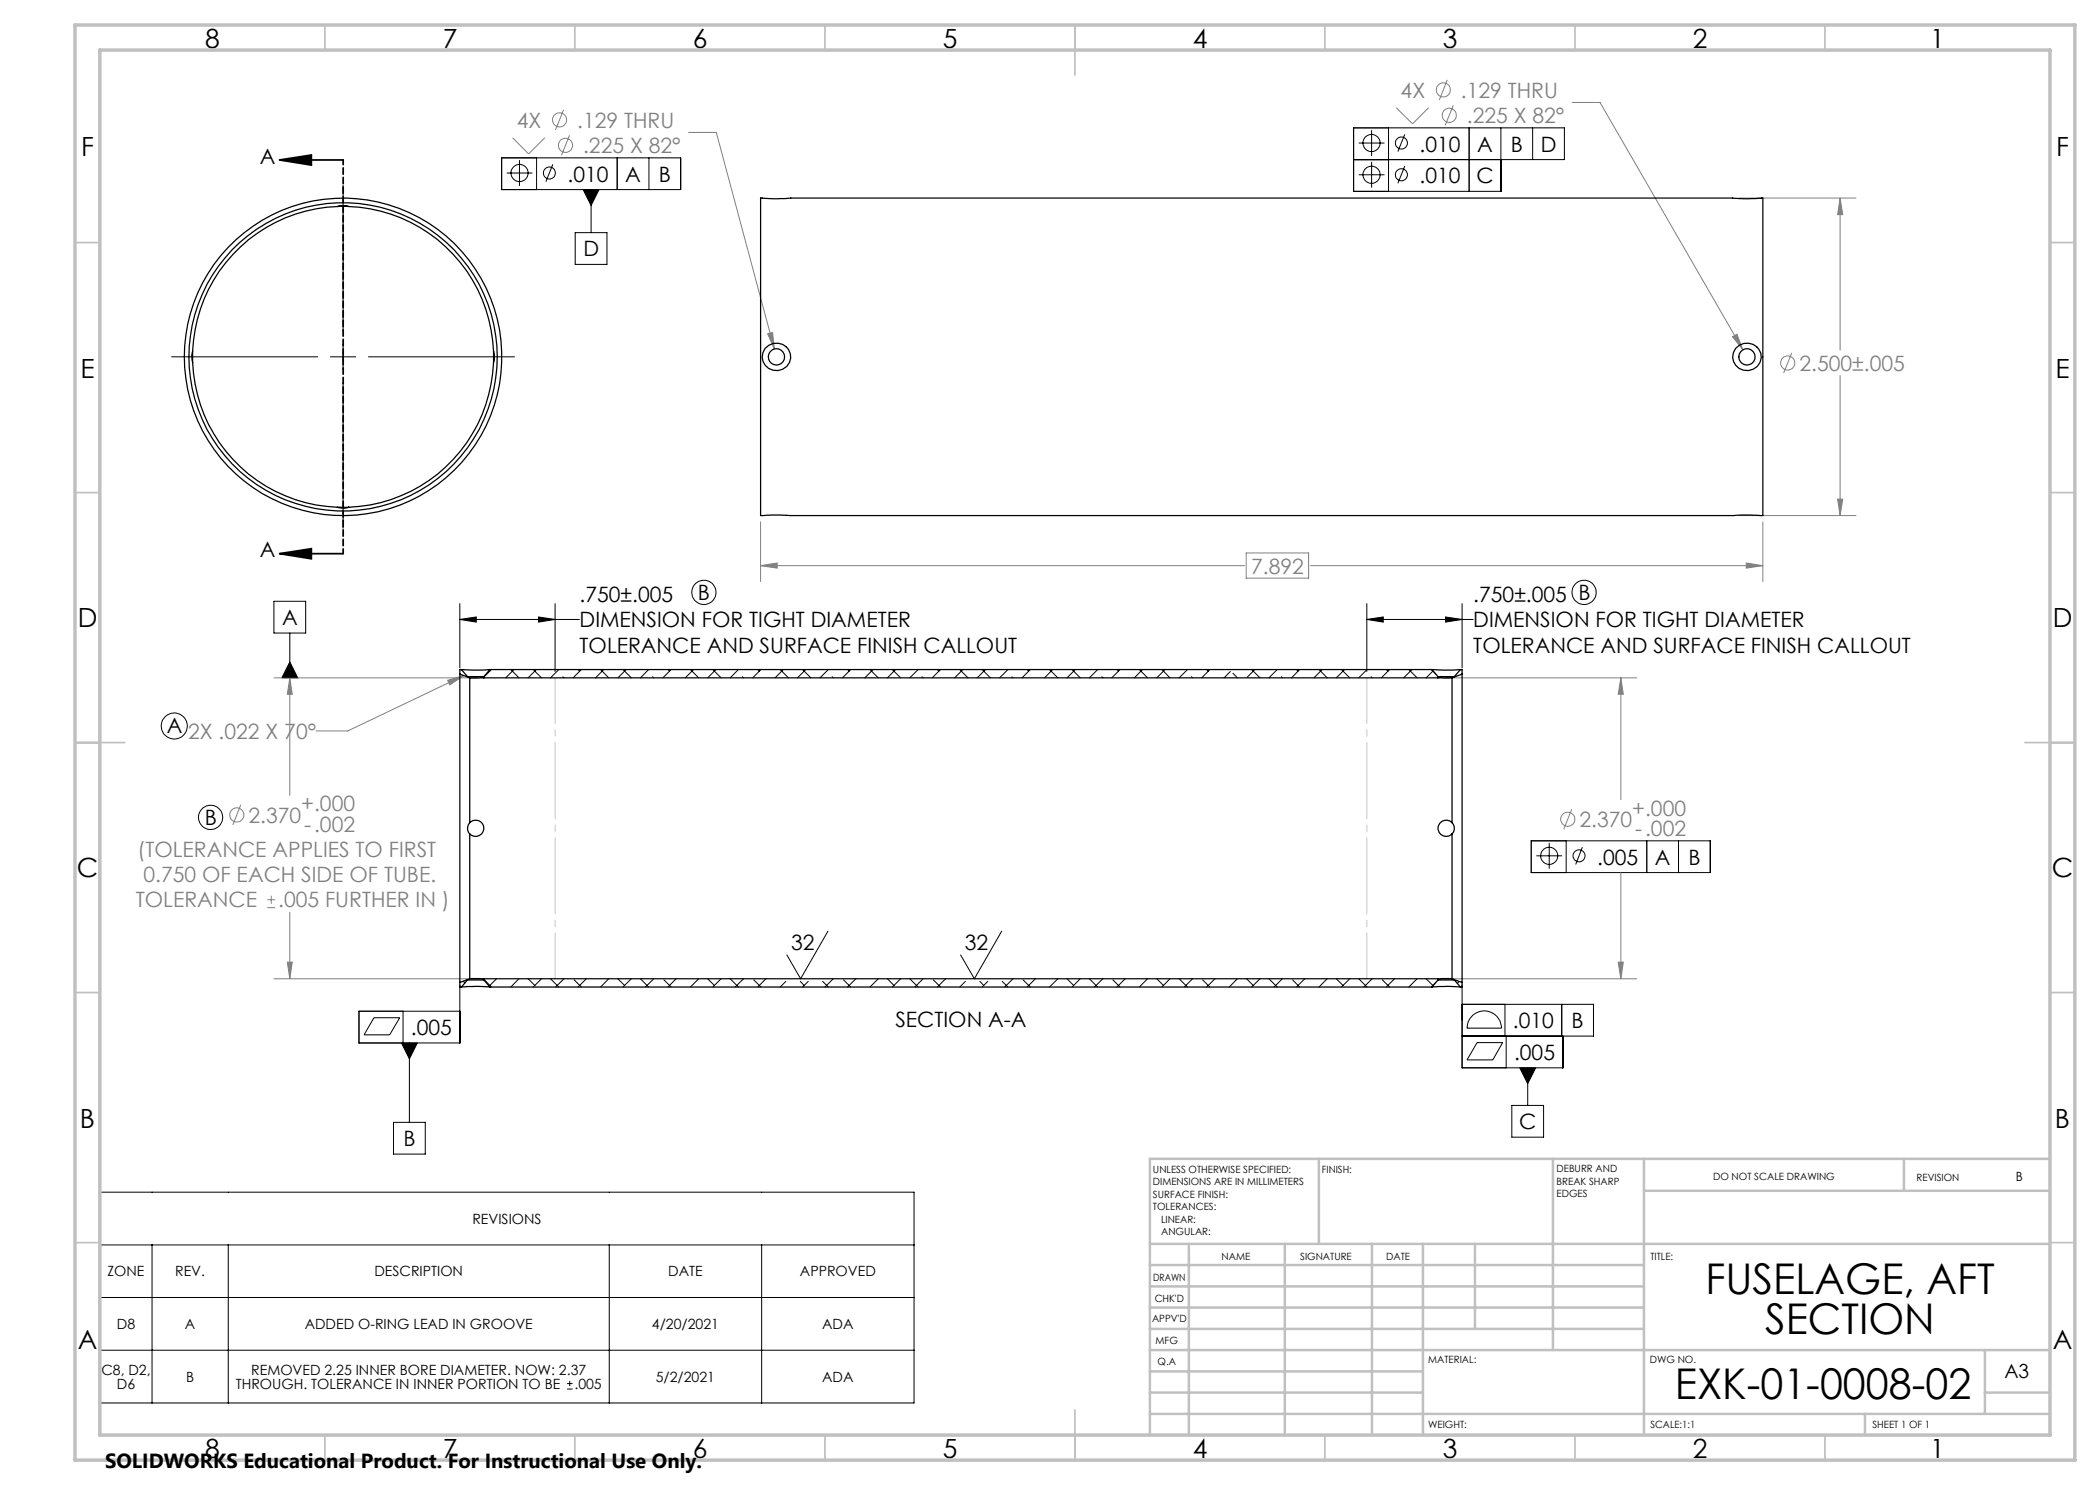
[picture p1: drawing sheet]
<svg xmlns="http://www.w3.org/2000/svg" width="420mm" height="297mm" viewBox="0 0 420 297" stroke-linecap="round" stroke-linejoin="round" font-family="sans-serif">
<g fill="none" stroke="#808080" stroke-width=".2">
<path d="M289.5 16l-1.6 4M102.5 27.5l3.2 3.3 3.3-3.3M112.7 22l-1.6 4M113.9 27.1l-1.6 4M137.7 26.5h5.6l11.6 43.3M279.3 21.6l3.2 3.2 3.2-3.2M290.7 21.1l-1.7 4M314.5 20.5h5.5l28.6 49.5M347.8 39.6h23.4M368 39.6v30.4M368 39.6l.5 3.3h-1zM153.5 66.7l1-.2 .4 3.3z"/>
<path d="M346.5 67.3l.9-.5 1.2 3.2zM358.4 70.6l-1.7 4M368 75.1v28M367.5 99.8h1l-.5 3.3zM152.1 104.4v11.9M152.1 113.1h96.8M152.1 113.1l3.3-.5v1zM249.2 110.6h12.5v5h-12.5zM262.1 113.1h90.5M347.8 103.1h23.4M349.3 112.6l3.3 .5-3.3 .5zM352.6 104.4v11.9"/>
<path d="M54.8 135.6h40.7M58 135.6v23.5M58 135.6l.5 3.2h-1zM89.5 136.1l3.2-1-2.7 1.9zM92.7 135.1l-23.1 11.1h-6.4M288.9 135.6h38.4M324.2 135.6v24.3M324.2 135.6l.5 3.2h-1.1zM48.2 161l-1.6 4M53.4 179.9h1.6M54.3 179.1v1.7M314.4 161.8l-1.7 4.1"/>
<path d="M324.2 174.5v21.3M53.4 181.5h1.6M54.8 195.8h40.7M57.5 192.4h1l-.5 3.4zM58 182.5v13.3M288.9 195.8h38.4M323.6 192.4h1.1l-.5 3.4z"/>
<circle cx="288.7" cy="18" r="1.42"/>
<circle cx="111.9" cy="24" r="1.41"/>
<circle cx="113.1" cy="29.1" r="1.41"/>
<circle cx="289.8" cy="23.1" r="1.42"/>
<circle cx="357.5" cy="72.6" r="1.41"/>
<circle cx="47.4" cy="163" r="1.4"/>
<circle cx="313.6" cy="163.8" r="1.41"/>
</g>
<g fill="none" stroke="#000" stroke-width=".2">
<path d="M68.6 37.1v29.2M100.3 31.6h35.8v6.3h-35.8zM101.4 34.6h5.1M103.9 32v5.2M107.3 31.6v6.3M110.6 32.9l-1.4 3.4M116.6 37.9h3.2l-1.6 3.2zM118.2 37.9v8.6M123.4 31.6v6.3M129.8 31.6v6.3M271.7 28.6h5.2M271.7 35h5.2"/>
<path d="M274.3 26v5.2M274.3 32.4v5.1M277.7 25.6v12.7M281 26.9l-1.4 3.4M281 33.2l-1.4 3.5M293.8 25.6v12.7M300.2 25.6v12.7h-29.5v-12.7h42.2v6.3h-42.2M306.5 25.6v6.3M115 46.5h6.4v6.4h-6.4zM34.3 71.4h29.2M66.1 71.4h5.1M68.6 68.8v5.1"/>
<path d="M68.6 76.4v29.3M73.7 71.4h29.2M54.8 120.3h6.3v6.3h-6.3zM58 126.6v9M58 132.4l1.5 3.2h-3.1zM92 123.9l3.3-.5v1zM92 120.7v12.9M92 123.9h23.9M107.7 123.4l3.3 .5-3.3 .5zM111 120.7v13.6M273.4 123.9l3.2-.5v1zM273.4 123.9h21.2"/>
<path d="M273.4 120.7v13.6M289.1 123.4l3.3 .5-3.3 .5zM292.4 120.7v12.9M306.2 168.2h35.9v6.3h-35.9zM307.3 171.2h5.1M309.8 168.6v5.1M313.2 168.2v6.3M316.5 169.4l-1.4 3.5M329.4 168.2v6.3M335.7 168.2v6.3M92 197v11.6h-20.2v-6.4h20.2M165.6 186.2l-5.5 9.6-2.7-4.8"/>
<path d="M200.3 186.2l-5.4 9.6-2.8-4.8M292.4 197v16.6h20.2v-6.4M74.8 203.5h5.1l-2 3.5h-5.1zM80.3 208.6h3.2l-1.6 3.2zM80.6 202.2v6.4M81.9 208.6v15.9M292.4 200.9h26.3v6.3h-26.3M294.4 203.2a3.4 3.4 0 0 1 3.7-.8 3.4 3.4 0 0 1 2.2 3.2h-6.9a3.3 3.3 0 0 1 1-2.4zM295.4 208.5h5.1l-1.9 3.5h-5.2zM301 200.9v6.3M301.2 207.2v6.4M304 213.6h3.1l-1.6 3.1z"/>
<path d="M305.5 213.6v7.5M312.3 200.9v6.3M20 238.4h162.8v42.2h-162.8zM78.7 224.5h6.4v6.3h-6.4zM302.4 221.1h6.3v6.3h-6.3zM20 249h162.8M20 259.5h162.8M30.4 249v31.6M45.6 249v31.6M121.8 249v31.6M152.3 249v31.6M20 270h162.8"/>
<path d="M113.4 277.8h1.1M113.4 276.7h1.1M113.9 276.2v1"/>
<circle cx="103.9" cy="34.6" r="1.71"/>
<circle cx="109.9" cy="34.6" r="1.2"/>
<circle cx="274.3" cy="28.6" r="1.71"/>
<circle cx="274.3" cy="35" r="1.71"/>
<circle cx="280.3" cy="28.6" r="1.2"/>
<circle cx="280.3" cy="34.9" r="1.2"/>
<circle cx="140.8" cy="118.5" r="2.42"/>
<circle cx="316.8" cy="118.5" r="2.42"/>
<circle cx="34.9" cy="145.2" r="2.59"/>
<circle cx="42.1" cy="163.5" r="2.42"/>
<circle cx="309.8" cy="171.2" r="1.71"/>
<circle cx="315.8" cy="171.2" r="1.19"/>
</g>
<path d="M55.9 32l6.4-1v2zM55.9 32h12.7M55.9 110.7l6.4-1v2.1zM55.9 110.7h12.7" fill="none" stroke="#000" stroke-width=".35"/>
<path d="M68.6 32v78.7" fill="none" stroke="#000" stroke-width=".35" stroke-dasharray="1.3 .6" stroke-dashoffset=".3"/>
<path d="M111 135.5v60.2M273.4 135.5v60.2" fill="none" stroke="#c0c0c0" stroke-width=".2" stroke-dasharray="15.2 1.3 1.3 1.3" stroke-dashoffset="6.1"/>
<g fill="none" stroke="#c0c0c0" stroke-width=".35">
<path d="M65 5v5M115 5v5M165 5v5M215 5v10M265 5v5M315 5v5M365 5v5M15 48.5h5M410 48.5h5M15 98.5h5M410 98.5h5M15 148.5h10"/>
<path d="M405 148.5h10M15 198.5h5M410 198.5h5M15 248.5h5M410 248.5h5M65 287v5M115 287v5M165 287v5M215 282v10M265 287v5M315 287v5M365 287v5"/>
</g>
<g fill="none" stroke="#c0c0c0" stroke-width=".5">
<path d="M263.8 231.8v17M310.6 231.8v38.2M328.8 231.8v55.2M328.8 238.2h81.2M380.8 231.8v6.4M410 231.8h-180v55.2M230 248.8h180M230 257.3h98.8M230 253h98.8M237.8 248.8v38.2M257 248.8v38.2M274.4 248.8v38.2"/>
<path d="M284.6 248.8v38.2M295 248.8v17M230 265.8h98.8M230 261.5h98.8M230 278.5h54.6M230 274.3h54.6M230 270h180M397 278.5h13M397 270v12.8M230 282.8h180M373 282.8v4.2"/>
</g>
<path d="M15 5h400v287h-400zM20 10h390v277h-390z" fill="none" stroke="#c0c0c0" stroke-width=".7"/>
<g fill="#000">
<path d="M55.9 32l6.4-1v2zM55.9 110.7l6.4-1v2.1z"/>
<path d="M92 123.9l3.3-.5v1zM107.7 123.4l3.3 .5-3.3 .5zM273.4 123.9l3.2-.5v1zM289.1 123.4l3.3 .5-3.3 .5z"/>
<path d="M80.3 208.6l1.6 3.2 1.6-3.2zM58 132.4l-1.6 3.2h3.1zM304 213.6l1.5 3.1 1.6-3.1zM116.6 37.9l1.6 3.2 1.6-3.2z"/>
</g>
<path d="M324.2 135.6l.5 3.2h-1.1zM323.6 192.4h1.1l-.5 3.4zM58 135.6l.5 3.2h-1zM57.5 192.4h1l-.5 3.4zM89.5 136.1l3.2-1-2.7 1.9zM153.5 66.7l1.4 3.1-.4-3.3zM368 39.6l.5 3.3h-1zM367.5 99.8h1l-.5 3.3zM152.1 113.1l3.3-.5v1zM349.3 112.6l3.3 .5-3.3 .5zM346.5 67.3l2.1 2.7-1.2-3.2z" fill="#808080"/>
<g fill="none" stroke="#000" stroke-width=".25">
<path d="M152.1 39.6l2.5 .2 3.6-.2h188.4l3.1 .2 2.9-.2v63.5l-2.4-.1-3.3 .1h-189l-3.7-.1-2.1 .1zM67.5 41.3h2.2M38.5 70.3v2.2M98.7 70.2a30.2 30.2 0 0 0-30.9-29 30.5 30.5 0 0 0-29.4 29.5 30.3 30.3 0 0 0 29.1 30.8M98.7 70.2l.2 .8a33.8 33.8 0 0 1-5.6 17.5 30.5 30.5 0 0 1-23.9 13.1h-1l-.9-.1M98.7 70.2v2.3M67.5 101.5h2.3M92 134.8v61.7M92 134.8l1.5 .6M92.3 133.9l2.2 .1 3.5-.1M92.3 133.9h-.3v.9M92.3 133.9l1.2 1.4"/>
<path d="M93.5 135.3h3.3M93.5 135.4l.4 .2M93.5 135.3v.1M93.9 135.6v28.9M93.9 135.6h2.9M96.8 135.6h190.8M96.8 135.3v.3M98 133.9h188.4M98 133.9l-1.2 1.4M286.4 133.9l2.2 .1 3.5-.1M286.4 133.9l1.2 1.4M287.6 135.3h3.3"/>
<path d="M287.6 135.6h2.8M287.6 135.3v.3M290.4 135.6v28.9M290.9 135.4l-.5 .2M290.9 135.3v.1M292.1 133.9h.3v.9M292.1 133.9l-1.2 1.4M292.4 134.8v61.7M292.4 134.8l-1.5 .6M93.9 166.8v28.9M93.9 164.5a1.64 1.64 0 0 1 2.4 0 1.64 1.64 0 0 1 0 2.3 1.64 1.64 0 0 1-2.4 0M93.9 164.5a1.69 1.69 0 0 0 0 2.3"/>
<path d="M290.4 164.5a1.64 1.64 0 0 0-2.3 0 1.64 1.64 0 0 0 0 2.3 1.64 1.64 0 0 0 2.3 0M290.4 166.8v28.9M290.4 164.5a1.61 1.61 0 0 1 0 2.3M92 196.5v.9h.3M92.3 197.4l3.2-.1 2.5 .1M93.5 196h3.3M93.5 196l-1.2 1.4M93.5 195.9v.1M93.5 195.9l-1.5 .6M93.9 195.7l2.9 .1M93.9 195.7l-.4 .2M96.8 196l1.2 1.4"/>
<path d="M96.8 195.8h190.8M96.8 195.8v.2M98 197.4h188.4M286.4 197.4l3.2-.1 2.5 .1M287.6 196h3.3M287.6 196l-1.2 1.4M287.6 195.8v.2M290.4 195.7l-2.8 .1M290.4 195.7l.5 .2M290.9 196l1.2 1.4M290.9 195.9v.1M290.9 195.9l1.5 .6"/>
<path d="M292.4 196.5v.9h-.3"/>
<circle cx="68.6" cy="71.4" r="30.8"/>
<circle cx="68.6" cy="71.4" r="31.8"/>
<circle cx="155.3" cy="71.3" r="2.8"/>
<circle cx="155.3" cy="71.4" r="1.62"/>
<circle cx="349.4" cy="71.3" r="2.8"/>
<circle cx="349.4" cy="71.4" r="1.62"/>
</g>
<g fill="none" stroke="#000" stroke-width=".2">
<path d="M97.8 134.1l.2 .1M98.3 133.9l-1.5 1.5M102.2 133.9l1.6 1.7M102.8 133.9l-1.7 1.7M106.6 133.9l1.7 1.7M107.3 133.9l-1.7 1.7M111.8 133.9l-1.7 1.7M112.6 135.4l.2 .2M115.6 133.9l.3 .3M116.3 133.9l-1.7 1.7M120.1 133.9l1.6 1.7M120.8 133.9l-1.7 1.7"/>
<path d="M124.6 133.9l1.7 1.7M125.2 133.9l-1.6 1.7M129.7 133.9l-1.6 1.7M130.5 135.4l.2 .2M133.6 133.9l.3 .3M134.2 133.9l-1.6 1.7M138.1 133.9l1.6 1.7M138.7 133.9l-1.6 1.7M142.6 133.9l1.6 1.7M143.2 133.9l-1.7 1.7M147.7 133.9l-1.7 1.7M148.5 135.4l.2 .2"/>
<path d="M151.6 133.9l.3 .3M152.2 133.9l-1.7 1.7M156 133.9l1.7 1.7M156.7 133.9l-1.7 1.7M160.5 133.9l1.7 1.7M161.1 133.9l-1.6 1.7M165.7 133.9l-1.7 1.7M166.4 135.4l.3 .2M169.5 133.9l.3 .3M170.1 133.9l-1.6 1.7M174 133.9l1.6 1.7M174.6 133.9l-1.6 1.7"/>
<path d="M178.5 133.9l1.6 1.7M179.1 133.9l-1.6 1.7M183.6 133.9l-1.6 1.7M184.4 135.4l.2 .2M187.5 133.9l.3 .3M188.1 133.9l-1.7 1.7M191.9 133.9l1.7 1.7M192.6 133.9l-1.7 1.7M196.4 133.9l1.7 1.7M197.1 133.9l-1.7 1.7M201.6 133.9l-1.7 1.7M202.4 135.4l.2 .2"/>
<path d="M205.4 133.9l.3 .3M206.1 133.9l-1.7 1.7M209.9 133.9l1.7 1.7M210.5 133.9l-1.6 1.7M214.4 133.9l1.6 1.7M215.1 133.9l-1.7 1.7M219.5 133.9l-1.6 1.7M220.3 135.4l.3 .2M223.4 133.9l.3 .3M224 133.9l-1.6 1.7M227.9 133.9l1.6 1.7M228.5 133.9l-1.6 1.7"/>
<path d="M232.4 133.9l1.6 1.7M233 133.9l-1.6 1.7M237.5 133.9l-1.7 1.7M238.3 135.4l.2 .2M241.3 133.9l.4 .3M242 133.9l-1.7 1.7M246.1 134.3l-1.3 1.3M246.6 134.7l.9 .9M250.3 133.9l1.7 1.7M251 133.9l-1.6 1.5M255.4 133.9l-1.6 1.7M256.3 135.4l.2 .2"/>
<path d="M259.3 133.9l.3 .3M259.9 133.9l-1.6 1.7M263.8 133.9l1.6 1.7M264.4 133.9l-1.6 1.7M268.3 133.9l1.6 1.7M268.9 133.9l-1.6 1.7M273.4 133.9l-1.7 1.7M274.2 135.4l.2 .2M277.2 133.9l.4 .3M277.9 133.9l-1.6 1.7M281.8 133.9l1.6 1.7M282.4 133.9l-1.7 1.7"/>
<path d="M286.2 133.9l1 1M286.6 134.2l-1.4 1.4M92.6 196.2l.4 .4M96.9 196l1.4 1.4M99.3 195.8l-1.5 1.4M103.8 195.8l-1.6 1.6M105.6 195.8l1.4 1.3M108.3 195.8l-1.7 1.6M110.1 195.8l1.7 1.6M112.8 195.8l-1.7 1.6M114.8 196l1.5 1.4M117.3 195.8l-1.7 1.6"/>
<path d="M121.7 195.8l-1.6 1.6M123.6 195.8l1.3 1.3M126.3 195.8l-1.7 1.6M128.1 195.8l1.6 1.6M130.7 195.8l-1.6 1.6M132.8 196l1.4 1.4M135.2 195.8l-1.6 1.6M139.7 195.8l-1.6 1.6M141.5 195.8l1.4 1.3M144.2 195.8l-1.6 1.6M146 195.8l1.7 1.6M148.7 195.8l-1.7 1.6"/>
<path d="M150.7 196l1.5 1.4M153.2 195.8l-1.6 1.6M157.2 196.3l-1.2 1.1M160.1 196.3l.7 .8M161.6 196.3l-1.1 1.1M164.5 196.3l1.2 1.1M166.7 195.8l-1.7 1.6M168.7 196l1.4 1.4M171.2 195.8l-1.7 1.6M175.6 195.8l-1.6 1.6M177.5 195.8l1.3 1.3M180.1 195.8l-1.6 1.6"/>
<path d="M182 195.8l1.6 1.6M184.6 195.8l-1.6 1.6M186.7 196l1.4 1.4M189.1 195.8l-1.6 1.6M193.1 196.3l-1.2 1.1M196 196.3l.7 .8M197.6 196.3l-1.2 1.1M200.4 196.3l1.2 1.1M202.6 195.8l-1.7 1.6M204.6 196l1.5 1.4M207.1 195.8l-1.7 1.6M211.6 195.8l-1.7 1.6"/>
<path d="M213.4 195.8l1.3 1.3M216 195.8l-1.6 1.6M217.9 195.8l1.6 1.6M220.6 195.8l-1.7 1.6M222.6 196l1.4 1.4M225 195.8l-1.6 1.6M229.5 195.8l-1.6 1.6M231.4 195.8l1.3 1.3M234 195.8l-1.6 1.6M235.8 195.8l1.7 1.6M238.5 195.8l-1.6 1.6M240.5 196l1.5 1.4"/>
<path d="M243 195.8l-1.7 1.6M247.5 195.8l-1.6 1.6M249.3 195.8l1.3 1.3M252 195.8l-1.7 1.6M253.8 195.8l1.6 1.6M256.5 195.8l-1.7 1.6M258.5 196l1.4 1.4M260.9 195.8l-1.6 1.6M265.4 195.8l-1.6 1.6M267.3 195.8l1.3 1.3M269.9 195.8l-1.6 1.6M271.7 195.8l1.7 1.6"/>
<path d="M274.4 195.8l-1.6 1.6M276.5 196l1.4 1.4M278.9 195.8l-1.7 1.6M283.4 195.8l-1.6 1.6M285.2 195.8l1.4 1.3M287.2 196.4l-1 1M291.9 196.3l-.4 .4"/>
</g>
<g font-size="8.5">
<text x="341.1" y="258.8">FUSELAGE, AFT</text>
<text x="353" y="266.9">SECTION</text>
<text x="335" y="279.7">EXK-01-0008-02</text>
</g>
<g font-size="5.3">
<text x="41" y="9.5">8</text>
<text x="88.5" y="9.5">7</text>
<text x="138.5" y="9.5">6</text>
<text x="188.5" y="9.5">5</text>
<text x="238.5" y="9.5">4</text>
<text x="288.5" y="9.5">3</text>
<text x="338.5" y="9.5">2</text>
<text x="386" y="9.5">1</text>
<text x="16.2" y="31.3">F</text>
<text x="411.2" y="31.3">F</text>
<text x="16.1" y="75.5">E</text>
<text x="411.1" y="75.5">E</text>
<text x="15.5" y="125.5">D</text>
<text x="410.5" y="125.5">D</text>
<text x="15.4" y="175.5">C</text>
<text x="410.4" y="175.5">C</text>
<text x="16" y="225.5">B</text>
<text x="411" y="225.5">B</text>
<text x="15.5" y="269.8">A</text>
<text x="410.5" y="269.8">A</text>
<text x="41" y="291.5">8</text>
<text x="88.5" y="291.5">7</text>
<text x="138.5" y="291.5">6</text>
<text x="188.5" y="291.5">5</text>
<text x="238.5" y="291.5">4</text>
<text x="288.5" y="291.5">3</text>
<text x="338.5" y="291.5">2</text>
<text x="386" y="291.5">1</text>
</g>
<g font-size="4.2" fill="#808080">
<text x="280.1" y="19.5">4X</text>
<text x="292.2" y="19.5">.129 THRU</text>
<text x="103.4" y="25.5">4X</text>
<text x="115.4" y="25.5">.129 THRU</text>
<text x="293.4" y="24.6">.225 X 82°</text>
<text x="116.6" y="30.6">.225 X 82°</text>
<text x="359.9" y="74.1">2.500±.005</text>
<text x="250.2" y="114.7">7.892</text>
<text x="37.6" y="147.8">2X .022 X 70°</text>
<text x="49.7" y="164.5">2.370</text>
<text x="60.3" y="162.2">+.000</text>
<text x="60.8" y="166.4">-.002</text>
<text x="315.9" y="165.4">2.370</text>
<text x="326.5" y="163.1">+.000</text>
<text x="327" y="167.2">-.002</text>
<text x="27.5" y="171.4">(TOLERANCE APPLIES TO FIRST</text>
<text x="28.7" y="176.4">0.750 OF EACH SIDE OF TUBE.</text>
<text x="27.2" y="181.5">TOLERANCE</text>
<text x="55.6" y="181.5">.005 FURTHER IN )</text>
</g>
<g font-size="4.2">
<text x="51.9" y="32.7">A</text>
<text x="283.9" y="30.3">.010</text>
<text x="295.4" y="30.3">A</text>
<text x="302.2" y="30.3">B</text>
<text x="308.1" y="30.3">D</text>
<text x="113.5" y="36.3">.010</text>
<text x="125" y="36.3">A</text>
<text x="131.8" y="36.3">B</text>
<text x="283.9" y="36.7">.010</text>
<text x="295.3" y="36.7">C</text>
<text x="116.7" y="51.3">D</text>
<text x="51.9" y="111.4">A</text>
<text x="139.6" y="119.9">B</text>
<text x="56.4" y="125">A</text>
<text x="115.9" y="120.4">.750±.005</text>
<text x="115.9" y="125.5">DIMENSION FOR TIGHT DIAMETER</text>
<text x="294.7" y="120.5">.750±.005 B</text>
<text x="294.7" y="125.5">DIMENSION FOR TIGHT DIAMETER</text>
<text x="115.9" y="130.5">TOLERANCE AND SURFACE FINISH CALLOUT</text>
<text x="294.7" y="130.5">TOLERANCE AND SURFACE FINISH CALLOUT</text>
<text x="33.3" y="146.7">A</text>
<text x="41" y="164.9">B</text>
<text x="319.4" y="172.9">.005</text>
<text x="331" y="172.9">A</text>
<text x="337.7" y="172.9">B</text>
<text x="158.2" y="190.1">32</text>
<text x="193" y="190.1">32</text>
<text x="82.2" y="207">.005</text>
<text x="179.1" y="205.4">SECTION A-A</text>
<text x="302.6" y="205.6">.010</text>
<text x="314.3" y="205.6">B</text>
<text x="302.8" y="212">.005</text>
<text x="303.8" y="225.8">C</text>
<text x="80.7" y="229.2">B</text>
</g>
<text font-size="4.1" x="21" y="293.7">SOLIDWORKS Educational Product. For Instructional Use Only.</text>
<text font-size="3.9" x="400.9" y="275.5">A3</text>
<g font-size="2.8">
<text x="94.5" y="244.7">REVISIONS</text>
<text x="21.5" y="255.3">ZONE</text>
<text x="35" y="255.3">REV.</text>
<text x="74.9" y="255.3">DESCRIPTION</text>
<text x="133.6" y="255.3">DATE</text>
<text x="160" y="255.3">APPROVED</text>
<text x="23.4" y="265.8">D8</text>
<text x="37" y="265.8">A</text>
<text x="60.9" y="265.8">ADDED O-RING LEAD IN GROOVE</text>
<text x="130.4" y="265.8">4/20/2021</text>
<text x="164.4" y="265.8">ADA</text>
<text x="20.3" y="274.9">C8, D2,</text>
<text x="50.3" y="274.9">REMOVED 2.25 INNER BORE DIAMETER. NOW: 2.37</text>
<text x="23.4" y="277.8">D6</text>
<text x="37.2" y="276.4">B</text>
<text x="47.1" y="277.8">THROUGH. TOLERANCE IN INNER PORTION TO BE</text>
<text x="114.9" y="277.8">.005</text>
<text x="131.2" y="276.4">5/2/2021</text>
<text x="164.4" y="276.4">ADA</text>
</g>
<text font-size="2.5" x="403.2" y="236.1">B</text>
<g font-size="2">
<text x="230.6" y="234.6">UNLESS OTHERWISE SPECIFIED:</text>
<text x="230.6" y="237.1">DIMENSIONS ARE IN MILLIMETERS</text>
<text x="230.6" y="239.6">SURFACE FINISH:</text>
<text x="264.4" y="234.6">FINISH:</text>
<text x="311.3" y="234.5">DEBURR AND</text>
<text x="311.3" y="237">BREAK SHARP</text>
<text x="311.3" y="239.5">EDGES</text>
<text x="342.6" y="236">DO NOT SCALE DRAWING</text>
<text x="383.3" y="236.2">REVISION</text>
<text x="230.6" y="242.1">TOLERANCES:</text>
<text x="232.2" y="244.6">LINEAR:</text>
<text x="232.2" y="247.1">ANGULAR:</text>
<text x="244.3" y="252">NAME</text>
<text x="260" y="251.9">SIGNATURE</text>
<text x="277.2" y="251.9">DATE</text>
<text x="330.1" y="251.9">TITLE:</text>
<text x="230.6" y="256.1">DRAWN</text>
<text x="230.9" y="260.3">CHK'D</text>
<text x="230.4" y="264.4">APPV'D</text>
<text x="231.1" y="268.8">MFG</text>
<text x="231.5" y="273">Q.A</text>
<text x="285.6" y="272.5">MATERIAL:</text>
<text x="330" y="272.5">DWG NO.</text>
<text x="285.6" y="285.5">WEIGHT:</text>
<text x="330.1" y="285.6">SCALE:1:1</text>
<text x="374.5" y="285.6">SHEET 1 OF 1</text>
</g>
</svg>
